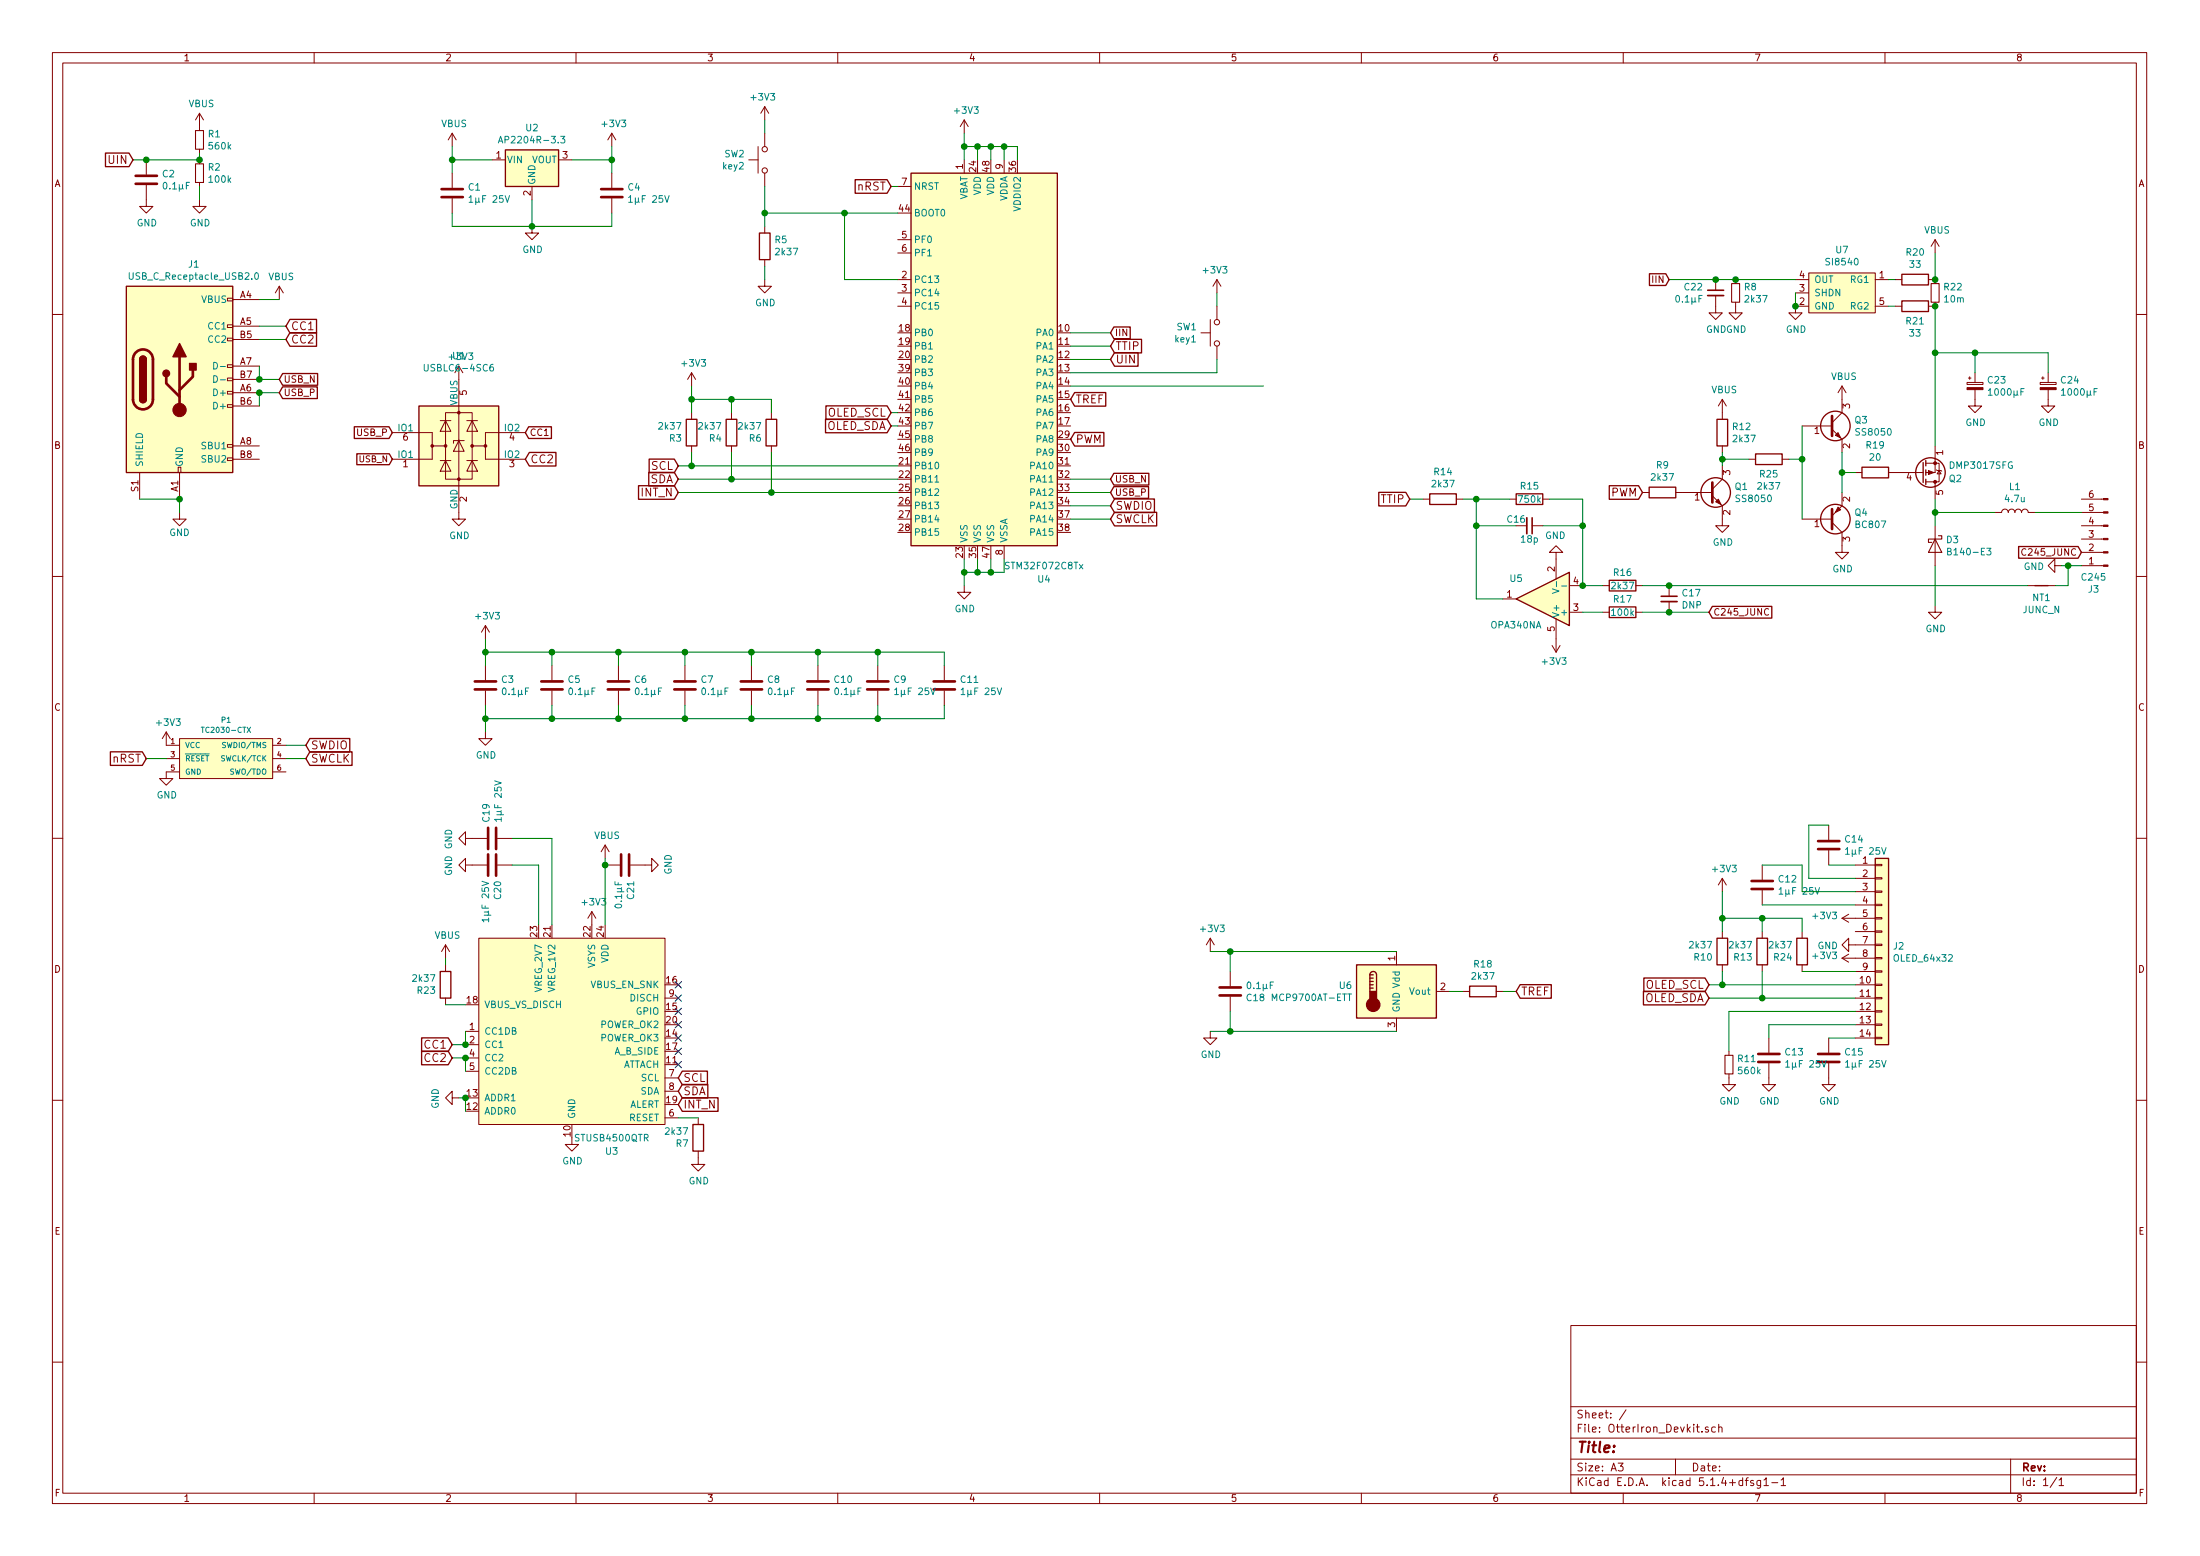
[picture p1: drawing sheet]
<svg xmlns="http://www.w3.org/2000/svg" width="420mm" height="297mm" viewBox="0 0 420 297" stroke-linecap="round" stroke-linejoin="round" font-family="sans-serif">
<g fill="none" stroke="#840000" stroke-width=".19">
<path d="M10 10h400v277h-400zM12 12h396v273.1h-396zM60 10v2M110 10v2M160 10v2M210 10v2M260 10v2M310 10v2M360 10v2M27.9 35.3v4.1h1.3l-1.3 1.3-1.2-1.3h1.2M27.9 30.5v2.8M38.1 38.1v1.3h1.3l-1.3 1.3-1.3-1.3h1.3"/>
<path d="M38.1 21.6v3.3M38.1 28.5v.7M38.1 30.5v.8M38.1 34.8v.8M38.1 21.6l-.8 1.3M38.1 21.6l.8 1.3M86.4 25.4v2.6M86.4 33.1v2.8M86.4 37.9v2.8M86.4 25.4l-.8 1.3M86.4 25.4l.7 1.3M94 30.5h2.5"/>
<path d="M101.6 35.6v2.5M106.7 30.5h2.5M116.8 25.4v2.6M116.8 33.1v2.8M116.8 37.9v2.8M116.8 25.4l-.7 1.3M116.8 25.4l.8 1.3M143 30.5h1.8M144.8 28v5.1M146 20.4v2.5M146 25.4v2.6M146 33.1v2.5"/>
<path d="M146 20.4l.8 1.2M146 20.4l-.7 1.2M171.4 35.6h2.6M184.1 22.9l-.7 1.3M184.1 22.9v2.5M184.1 30.5v2.6M184.1 22.9l.8 1.3M191.8 30.5v2.6M43.4 56.9h1v.5h-1zM44.4 57.2h5.1M53.3 54.6l-.7 1.3M53.3 54.6v2.6"/>
<path d="M53.3 54.6l.8 1.3M101.6 43.2v1.3h1.3l-1.3 1.3-1.3-1.3h1.3M146 53.4v1.2h1.3l-1.3 1.3-1.2-1.3h1.2M146 43.2v1.3M146 49.6v1.2M171.4 58.5h2.6M171.4 53.4h2.6M171.4 55.9h2.6M171.4 45.8h2.6M171.4 48.3h2.6M232.4 53.4l.8 1.2M232.4 53.4v2.5"/>
<path d="M232.4 58.5v2.5M232.4 53.4l-.8 1.2M327.7 56.4v3.3h1.2l-1.2 1.3-1.3-1.3h1.3M327.7 53.4v2M331.5 57.7v2h1.2l-1.2 1.3-1.3-1.3h1.3M331.5 53.4v.7M342.9 53.4h2.5M342.9 55.9h2.5M345.4 52.1h12.7v7.6h-12.7zM345.4 58.5h-2.5v1.2h1.3l-1.3 1.3-1.3-1.3h1.3M358.1 58.5h2.6M358.1 53.4h2.6"/>
<path d="M361.9 58.5h1.3M361.9 53.4h1.3M368.3 53.4h1.3v.7M369.6 45.8v2.5M369.6 57.7v.8h-1.3M369.6 45.8l-.8 1.2M369.6 45.8l.7 1.2M10 60h2M43.4 77.3h1v.5h-1zM43.4 74.7h1v.5h-1zM43.4 72.2h1v.5h-1zM43.4 69.6h1v.5h-1z"/>
<path d="M43.4 64.6h1v.5h-1zM43.4 62h1v.5h-1zM44.4 62.3h5.1M44.4 75h5.1M44.4 69.9h5.1M44.4 64.8h5.1M44.4 77.5h5.1M44.4 72.4h5.1M85.1 78.8h5.1v12.7h-5.1zM87.6 69.9v29.2h1.3l-1.3 1.3-1.2-1.3h1.2M132.1 71.2l-.8 1.2M132.1 71.2v2.5"/>
<path d="M132.1 78.8v1.2M132.1 71.2l.7 1.2M139.7 78.8v1.2M147.3 78.8v1.2M229.4 63.5h1.7M231.1 61v5.1M232.4 66.1v2.5M328.9 76.2l-.7 1.3M328.9 76.2v3.8M328.9 76.2l.8 1.3M351.8 73.7l-.8 1.3M351.8 73.7v5.1l-1.9 1.9"/>
<path d="M351.8 73.7l.8 1.3M375.7 73h3v.4h-3zM375.9 72.2h.5M376.2 71.9v.5M377.2 74.4v3.1h1.3l-1.3 1.3-1.3-1.3h1.3M377.2 71.2v1.8M389.6 73h3.1v.4h-3.1zM389.9 72.2h.5M390.1 71.9v.5M391.2 74.4v3.1h1.2l-1.2 1.3-1.3-1.3h1.3M391.2 71.2v1.8M408 60h2"/>
<path d="M26.7 90.2v5.1M34 89.2h.5v1h-.5zM34.3 97.8v1.3h1.3l-1.3 1.3-1.3-1.3h1.3M34.3 90.2v5.1M43.4 87.4h1v.5h-1zM43.4 84.9h1v.5h-1zM44.4 85.1h5.1M44.4 87.7h5.1M74.9 82.6h7.6v2.5h2.6M82.5 85.1v2.6h-7.6M84.1 87.9h2M84.1 80.3h2"/>
<path d="M85.1 87.9l1 2.1h-2zM85.1 80.3l1 2h-2zM87.6 84.1l1 2h-2zM88.6 84.1h-2v.5M89.2 87.9h2M89.2 80.3h2M90.2 87.9l1 2.1h-2zM90.2 80.3l1 2h-2zM92.7 85.1v2.6h7.6M100.3 82.6h-7.6v2.5h-2.5M132.1 85.1v1.3M139.7 85.1v1.3"/>
<path d="M147.3 85.1v1.3M271.8 95.3h1.2M278.1 95.3h1.3M288.3 95.3h1.3M294.6 95.3h1.3M313.7 94h1.3M320 94h7M327 94.7l1.9 1.9v3.8h1.3l-1.3 1.2-1.2-1.2h1.2M328.9 85.1v1.3M328.9 88.9v2.6l-1.9 1.9M334 87.7h1.3M340.4 87.7h1.2"/>
<path d="M344.2 99.1h5.7M344.2 81.3h5.7M349.9 99.7l1.9 1.9v3.8h1.3l-1.3 1.3-1.3-1.3h1.3M349.9 82l1.9 1.9v2.5M351.8 94v2.6l-1.9 1.9M354.3 90.2h1.3M360.7 90.2h6.6M367.8 88.4h2.5v3.6h-.7M367.8 92h1.8M369.6 85.1v5.1h-1.8M369.6 92v3.3M369.8 89.7l1 .3"/>
<path d="M370.3 89.8l.4 .7h-.7zM381 97.8h1.3a.63 .63 0 0 1 .6-.6 .63 .63 0 0 1 .6 .6 .63 .63 0 0 1 .7-.6 .63 .63 0 0 1 .6 .6 .63 .63 0 0 1 .6-.6 .63 .63 0 0 1 .7 .6 .63 .63 0 0 1 .6-.6 .63 .63 0 0 1 .6 .6h1.3M397.5 95.3h4.2M397.5 97.8h4.2M10 110h2M92.7 119.4v2.6M92.7 119.4l-.8 1.3M92.7 119.4l.8 1.3M184.1 111.8v1.3h1.3l-1.3 1.2-1.2-1.2h1.2M191.8 104.2v2.5M287 114.3h2.6M292.6 100.4h2"/>
<path d="M297.2 105.4h1.2l-1.2-1.2-1.3 1.2h1.3v5.1M297.2 118.1v6.4M299.7 116.9h2.6M299.7 111.8h2.6M306.1 116.9h1.2M306.1 111.8h1.2M312.4 116.9h1.3M312.4 111.8h1.3M318.8 111.8v2M318.8 114.8v2.1M337.8 116.3a.6 .6 0 0 0-.9 .4 .6 .6 0 0 0 .6 .7l.3-.1M369.6 115.6v1.3h1.2l-1.2 1.2-1.3-1.2h1.3"/>
<path d="M369.6 100.4v7.6M386.9 104.9a.6 .6 0 0 0-.8 .4 .6 .6 0 0 0 .6 .7l.2-.1M387.3 111.8h5.1M392.4 108v-1.3l-1.2 1.3 1.2 1.3v-1.3h1.3M397.5 100.4h4.2M397.5 102.9h4.2M397.5 105.4h4.2M397.5 108h4.2M408 110h2M31.7 139.7v2.6h2.6M31.7 139.7l-.7 1.3M31.7 139.7l.8 1.3"/>
<path d="M92.7 139.7v1.3h1.3l-1.3 1.3-1.3-1.3h1.3M92.7 127v2.8M92.7 131.9v2.8M105.4 127v2.8M105.4 131.9v2.8M118.1 127v2.8M118.1 131.9v2.8M130.8 127v2.8M130.8 131.9v2.8M143.5 127v2.8M143.5 131.9v2.8M156.2 127v2.8"/>
<path d="M156.2 131.9v2.8M167.6 127v2.8M167.6 131.9v2.8M180.3 127v2.8M180.3 131.9v2.8M296.4 123.2l.8 1.3M297.9 123.2l-.7 1.3M31.7 144.8h2.6M34.3 141h17.8v7.6h-17.8zM34.3 147.4h-2.6v1.2h1.3l-1.3 1.3-1.2-1.3h1.2M52.1 142.3h2.5M52.1 144.8h2.5"/>
<path d="M52.1 147.4h2.5M349.2 157.5v2.8M10 160h2M88.9 160.1v-1.3l-1.3 1.3 1.3 1.2v-1.2h4.1M88.9 165.1v-1.2l-1.3 1.2 1.3 1.3v-1.3h4.1M91.4 179.1h35.6v35.6h-35.6zM95 160.1h2.8M95 165.1h2.8M113 174l-.7 1.3M113 174v2.6M113 174l.8 1.3M115.6 161.3l-.8 1.3"/>
<path d="M115.6 161.3v2.6M115.6 161.3l.7 1.3M115.6 165.1h2.8M120.4 165.1h4.1v-1.2l1.2 1.2-1.2 1.3v-1.3M231.1 179.1v2.5M231.1 179.1l-.7 1.3M231.1 179.1l.8 1.3M328.9 167.7v2.5M328.9 177.8v1.3M328.9 167.7l-.7 1.2M328.9 167.7l.8 1.2M336.5 165.1v2.8"/>
<path d="M336.5 170v2.8M336.5 177.8v1.3M344.2 177.8v1.3M349.2 162.3v2.8M351.8 175.3h6.3M351.8 175.3l1.3 .8M353.1 174.5l-1.3 .8M354.3 165.1h3.8M354.3 167.7h3.8M354.3 170.2h3.8M354.3 172.8h3.8M354.3 177.8h3.8"/>
<path d="M358.1 177.7h1.3v.3h-1.3zM358.1 175.2h1.3v.2h-1.3zM358.1 172.6h1.3v.3h-1.3zM358.1 170.1h1.3v.2h-1.3zM358.1 167.5h1.3v.3h-1.3zM358.1 165h1.3v.3h-1.3zM408 160h2M85.1 180.4v2.5M85.1 184.2v1.3M85.1 190.5v1.3M85.1 180.4l-.8 1.2M85.1 180.4l.8 1.2"/>
<path d="M88.9 196.9h2.5M88.9 199.4h2.5M127 190.5h2.5M231.1 196.9v1.3h1.3l-1.3 1.2-1.2-1.2h1.2M234.9 185.5v2.8M234.9 190.3v2.8M266.7 181.6v2.6M266.7 194.3v2.6M274.3 189.3h2.6M279.4 189.3h1.3M285.7 189.3h1.3M328.9 184.2v1.3"/>
<path d="M336.5 184.2v1.3M337.8 198.2v2.8M344.2 184.2v1.3M349.2 198.2v2.8M351.8 182.9h6.3M351.8 182.9l1.3 .8M353.1 180.4v-1.3l-1.3 1.3 1.3 1.2v-1.2h5M353.1 182.2l-1.3 .7M354.3 190.5h3.8M354.3 188h3.8M354.3 193.1h3.8M354.3 195.6h3.8"/>
<path d="M354.3 198.2h3.8M354.3 185.5h3.8M358.1 185.3h1.3v.3h-1.3zM358.1 187.9h1.3v.2h-1.3zM358.1 190.4h1.3v.3h-1.3zM358.1 192.9h1.3v.3h-1.3zM358.1 195.5h1.3v.2h-1.3zM358.1 198h1.3v.3h-1.3zM358.1 182.8h1.3v.2h-1.3zM358.1 180.2h1.3v.3h-1.3zM10 210h2M86.4 209.6v-1.3l-1.3 1.3 1.3 1.3v-1.3h1.2"/>
<path d="M88.9 202h2.5M88.9 204.5h2.5M109.2 217.2v1.3h1.3l-1.3 1.2-1.3-1.2h1.3M127 213.4h2.5M127 205.8h2.5M127 208.3h2.5M133.3 219.7v2.6h1.3l-1.3 1.3-1.2-1.3h1.2M133.3 213.4v1.3M330.2 205v2h1.3l-1.3 1.3-1.3-1.3h1.3M330.2 200.7v.8M337.8 203v4h1.3l-1.3 1.3-1.3-1.3h1.3M349.2 203v4h1.3l-1.3 1.3-1.2-1.3h1.2"/>
<path d="M408 210h2M300 253h108v32.1h-108zM10 260h2M300 278.5h108M300 274.5h108M300 268.5h108M309 279.3h1l-.5 .6 .4 .1v.7l-.2 .1-.7-.1M310.5 269.1l-1.2 2M320 278.5v3M326.2 272.5l-.3-.1-.2 .2 .1 .2 .4 .2v.3h-.5M327.6 272.5l-.4-.1-.3 .3v.6l.3 .1 .4-.1M328.2 272.5l.2-.1 .4 .1 .1 .9"/>
<path d="M328.2 271.9v1.5M384 278.5v6.6M408 260h2M60 285.1v1.9M110 285.1v1.9M160 285.1v1.9M210 285.1v1.9M260 285.1v1.9M300 281.5h108M310 285.1v1.9M333.3 282.6h.6M333.9 282.1l-.4 .2v1.3"/>
<path d="M334.9 282.7l-.4-.1-.2 .2 .1 .2 .5 .2v.3h-.6M336.2 282.6v1.2l-.3 .3-.3-.1M336.2 282.7l-.4-.1-.3 .3 .1 .6 .2 .1 .4-.1M336.9 282.5l.4-.4v1.5M336.9 283.6h.8M338.4 283h1.1M340.2 282.5l.4-.4v1.5M340.2 283.6h.8M360 285.1v1.9M392.8 282l-1.3 2M393.2 282.5l.5-.4v1.5M393.2 283.6h.9"/>
<circle cx="146" cy="32.5" r=".51"/>
<circle cx="146" cy="28.5" r=".51"/>
<circle cx="232.4" cy="65.6" r=".51"/>
<circle cx="232.4" cy="61.5" r=".51"/>
</g>
<g fill="#ffffc2" stroke="#ffffc2" stroke-width=".19">
<path d="M91.4 179.1h35.6v35.6h-35.6z"/>
<path d="M24.1 54.6h20.3v35.6h-20.3z"/>
<path d="M96.5 28.6h10.2v7h-10.2z"/>
<path d="M345.4 52.1h12.7v7.6h-12.7z"/>
<path d="M34.3 141h17.8v7.6h-17.8z"/>
<path d="M358.1 163.9h2.6v35.5h-2.6z"/>
<path d="M174 33.1h27.9v71.1h-27.9z"/>
<path d="M80 77.5h15.2v15.2h-15.2z"/>
<path d="M289.6 114.3l10.1-5v10.1z"/>
<path d="M259.1 184.2h15.2v10.1h-15.2z"/>
</g>
<g fill="none" stroke="#840000" stroke-width=".25">
<path d="M20.1 29.2h4.5l.8 1.3-.8 1.3h-4.5zM96.5 28.6h10.2v7h-10.2zM163.3 34.3h6.1l.8 1.3-.8 1.3h-6.1zM174 33.1h27.9v71.1h-27.9zM24.1 54.6h20.3v35.6h-20.3zM145 44.5h2.1v5.1h-2.1zM315 52.3h3.1l.7 1.1-.7 1.1h-3.1zM363.2 57.4h5.1v2.1h-5.1zM363.2 52.4h5.1v2h-5.1zM26.7 76.2a.63 .63 0 0 0 .6 .7 .63 .63 0 0 0 .6-.7M26.7 68.6a.63 .63 0 0 1 .6-.6 .63 .63 0 0 1 .6 .6M54 73.8h6.6v2.3h-6.6l-.7-1.1z"/>
<path d="M54 71.3h6.7v2.2h-6.7l-.7-1.1zM55.4 63.5h5.1v2.6h-5.1l-.8-1.3zM55.4 61h5.1v2.6h-5.1l-.8-1.3zM80 77.5h15.2v15.2h-15.2zM157.7 77.5h11.7l.8 1.3-.8 1.3h-11.7zM205.2 74.9h6v2.6h-6l-.7-1.3zM212.7 62.4h3.1v2.3h-3.1l-.6-1.2zM212.9 64.8h5.1v2.6h-5.1l-.8-1.3zM212.9 67.3h4.4v2.6h-4.4l-.8-1.3zM67.7 81.5h6.6l.6 1.1-.6 1.1h-6.6zM68.1 86.6h6.2l.6 1.1-.6 1h-6.2zM101 81.5h4.3v2.2h-4.3l-.7-1.1z"/>
<path d="M101.1 86.4h5.1v2.6h-5.1l-.8-1.3zM121.9 92.7h6.9l.7 1.3-.7 1.3h-6.9zM123.9 90.2h4.9l.7 1.3-.7 1.3h-4.9zM124 87.6h4.8l.7 1.3-.7 1.3h-4.8zM131.1 80h2v5.1h-2zM138.7 80h2v5.1h-2zM146.3 80h2v5.1h-2zM157.7 80h11.7l.8 1.3-.8 1.3h-11.7zM205.2 82.6h5.6v2.6h-5.6l-.7-1.3zM212.7 90.4h6.7v2.2h-6.7l-.6-1.1zM212.7 92.9h6.7v2.2h-6.7l-.6-1.1zM212.9 95.3h7.6v2.6h-7.6l-.8-1.3z"/>
<path d="M212.9 97.8h8v2.6h-8l-.8-1.3zM263.3 94h5.2l.7 1.3-.7 1.3h-5.2zM273 94.3h5.1v2h-5.1zM289.6 94.3h5v2h-5zM307.3 92.7h5.6l.8 1.3-.8 1.3h-5.6zM315 93h5v2h-5zM327.9 80h2v5.1h-2zM335.3 86.7h5.1v2h-5.1zM355.6 89.2h5.1v2h-5.1zM367.3 88.3v3.8M367.8 87.9v1M367.8 89.7v1"/>
<path d="M367.8 91.5v1M289.6 114.3l10.1-5v10.1zM307.3 110.8h5.1v2h-5.1zM307.3 115.9h5.1v2h-5.1zM327 115.8h11.4v2.2h-11.4l-.6-1.1zM385.5 104.3h11.4l.6 1.1-.6 1.2h-11.4zM388.6 111.8h2.6M21.1 143.5h6.1l.7 1.3-.7 1.3h-6.1zM59.2 143.5h8v2.6h-8l-.8-1.3zM59.2 141h7.6v2.6h-7.6l-.8-1.3zM327.9 179.1h2v5.1h-2zM335.5 179.1h2.1v5.1h-2.1z"/>
<path d="M343.2 179.1h2v5.1h-2zM358.1 163.9h2.6v35.5h-2.6zM80.5 198.1h5.1l.8 1.3-.8 1.3h-5.1zM84.1 185.5h2v5h-2zM259.1 184.2h15.2v10.1h-15.2zM261.6 186.1a.63 .63 0 0 1 .7-.6 .63 .63 0 0 1 .6 .6v3.2M261.6 188.6h.7M261.6 188h.7M261.6 187.4h.7M261.6 186.7h.7M261.6 186.1v3.2M261.6 186.1h.7"/>
<path d="M280.7 188.3h5v2h-5zM290.3 188h6v2.6h-6l-.7-1.3zM313.9 189.2h11.7l.8 1.3-.8 1.3h-11.7zM313.9 186.7h11.7l.8 1.3-.8 1.3h-11.7zM80.5 200.7h5.1l.8 1.3-.8 1.3h-5.1zM130.3 209.6h6.8v2.6h-6.8l-.8-1.3zM130.3 207h4.9v2.6h-4.9l-.8-1.3zM130.3 204.5h4.8v2.6h-4.8l-.8-1.3zM132.3 214.7h2.1v5h-2.1z"/>
<circle cx="327.7" cy="94" r="2.82"/>
<circle cx="350.5" cy="99.1" r="2.82"/>
<circle cx="350.5" cy="81.3" r="2.82"/>
<circle cx="368.7" cy="90.2" r="2.82"/>
</g>
<g fill="none" stroke="#840000" stroke-width=".51">
<path d="M25.9 35.1h4.1M25.9 33.6h4.1M84.3 37.6h4.1M84.3 36.1h4.1M114.8 37.6h4.1M114.8 36.1h4.1M26 67.3a1.89 1.89 0 0 1 2-.5 1.89 1.89 0 0 1 1.2 1.8v7.6a1.9 1.9 0 0 1-1.9 1.9 1.9 1.9 0 0 1-1.9-1.9v-7.7l.1-.5zM31.7 71.9v1.3l2.6 2.5M34.3 68.1v10.2M36.8 70.6v1.3l-2.5 2.6M349.9 79.4v3.8M327 92.1v3.8"/>
<path d="M349.9 97.2v3.8M90.7 131.6h4M90.7 130.1h4M103.4 131.6h4M103.4 130.1h4M116.1 131.6h4M116.1 130.1h4M128.8 131.6h4M128.8 130.1h4M141.5 131.6h4M141.5 130.1h4M154.2 131.6h4"/>
<path d="M154.2 130.1h4M165.6 131.6h4.1M165.6 130.1h4.1M178.3 131.6h4.1M178.3 130.1h4.1M93.2 158v4.1M94.7 158v4.1M93.2 163.1v4.1M94.7 163.1v4.1M118.6 163.1v4.1M120.1 163.1v4.1M334.5 169.7h4.1"/>
<path d="M334.5 168.2h4.1M347.2 162.1h4.1M347.2 160.6h4.1M232.9 190h4.1M232.9 188.5h4.1M335.8 202.7h4.1M335.8 201.2h4.1M347.2 202.7h4.1M347.2 201.2h4.1"/>
</g>
<g fill="#840000" stroke="#840000" stroke-width=".25">
<path d="M26.7 76.2h1.2a.63 .63 0 0 1-.6 .7 .63 .63 0 0 1-.6-.7z"/>
<path d="M26.8 68.2l.1-.1a.62 .62 0 0 1 .7-.1 .62 .62 0 0 1 .3 .6h-1.2z"/>
<path d="M26.7 68.6h1.2v7.6h-1.2z"/>
<path d="M36.2 69.4h1.3v1.2h-1.3z"/>
<path d="M34.3 65.6l1.3 2.5h-2.6z"/>
<path d="M261.6 189.3h1.3v1.9h-1.3z"/>
<circle cx="31.7" cy="71.3" r=".63"/>
<circle cx="262.3" cy="191.8" r="1.27"/>
</g>
<g fill="#840000" stroke="#840000" stroke-width=".19">
<path d="M368.3 89.8l1 .4-1 .4z"/>
<path d="M328.2 95.3l.5 1-1-.5z"/>
<path d="M389.6 74h3.1v.4h-3.1z"/>
<path d="M375.7 74h3v.4h-3z"/>
<path d="M401.7 95.2h.9v.2h-.9z"/>
<path d="M401.7 97.7h.9v.3h-.9z"/>
<path d="M401.7 100.2h.9v.3h-.9z"/>
<path d="M401.7 102.8h.9v.2h-.9z"/>
<path d="M401.7 105.3h.9v.3h-.9z"/>
<path d="M401.7 107.9h.9v.2h-.9z"/>
<path d="M351 96.8l.5 .5-1 .5z"/>
<path d="M350.5 83.1l.5-.5 .5 1z"/>
<circle cx="34.3" cy="78.3" r="1.27"/>
<circle cx="369.6" cy="88.4" r=".28"/>
<circle cx="369.6" cy="92" r=".28"/>
<circle cx="82.5" cy="85.1" r=".25"/>
<circle cx="85.1" cy="85.1" r=".25"/>
<circle cx="87.6" cy="91.5" r=".25"/>
<circle cx="87.6" cy="78.8" r=".25"/>
<circle cx="90.2" cy="85.1" r=".25"/>
<circle cx="92.7" cy="85.1" r=".25"/>
</g>
<g fill="none" stroke="#008484" stroke-width=".19">
<path d="M31.3 34.9l.2-.1a.69 .69 0 0 1 .4 .6 .69 .69 0 0 1-.4 .7l-.3-.5zM36.2 34.8h-.6v1.3M89.6 37.7l.3-.4v1.3M89.6 38.6h.7M95.2 27.3l.4-1.3 .4 1.3M95.3 26.9h.6M96.5 37.3l.4 1.3 .4-1.3M107.1 26h.8l-.5 .5 .4 .1v.6l-.2 .1-.5-.1M120.1 37.7l.3-.4v1.3M120.1 38.6h.7M126.9 37.3l.5 1.3 .4-1.3M24.7 52.1v1l.2 .2h.4l.1-.2v-1"/>
<path d="M48.8 52.2l.1-.1a.69 .69 0 0 1 .5 .6 .69 .69 0 0 1-.5 .6l-.3-.5zM320.2 56.5l.1-.1a.69 .69 0 0 1 .5 .6 .69 .69 0 0 1-.5 .7l-.3-.5zM325.1 56.4h-.6v1.3M40.8 69.2a.64 .64 0 0 1 .7 .6 .64 .64 0 0 1-.7 .6zM40.8 71.7a.64 .64 0 0 1 .7 .7 .64 .64 0 0 1-.7 .6zM42.1 70h1M42.1 72.5h1M81 69.6v1l.3 .2h.3l.2-.2v-1M94.2 69.6h-.4a.87 .87 0 0 0 0 1.2l.4-.1v-.5l-.4-.2-.3 .3M178.6 92h.7M296.5 112.4l1.2 .4-1.2 .5M297.3 111v1"/>
<path d="M298.2 111.9h1M372 105.3l.5-.1 .1-.2-.1-.2-.5-.1v1.2h.4l.2-.1 .1-.3-.3-.2M379.5 104.7h.7l-.4 .4 .4 .2v.4l-.2 .2-.5-.1M38.4 138.8h.6M47.2 138.8l.7 1M47.9 138.8l-.7 1M96.1 131.4l.1-.1a.69 .69 0 0 1 .5 .7 .69 .69 0 0 1-.5 .6 .83 .83 0 0 1-.1-1.2zM101 131.3h-.6v1.3M108.8 131.5l.1-.2a.69 .69 0 0 1 .5 .7 .69 .69 0 0 1-.5 .6l-.3-.5zM113.7 131.3h-.6v1.3M121.5 131.5l.1-.2a.69 .69 0 0 1 .5 .7 .69 .69 0 0 1-.5 .6l-.3-.5zM126.4 131.3h-.6v1.3"/>
<path d="M134.2 131.5l.1-.2a.69 .69 0 0 1 .5 .7 .69 .69 0 0 1-.5 .6l-.3-.5zM139.1 131.3h-.6v1.3M146.9 131.5l.1-.2a.69 .69 0 0 1 .5 .7 .69 .69 0 0 1-.5 .6l-.3-.5zM151.8 131.3h-.6v1.3M159.6 131.5l.1-.2a.69 .69 0 0 1 .5 .7 .69 .69 0 0 1-.5 .6l-.3-.5zM164.5 131.3h-.6v1.3M170.9 131.7l.3-.4v1.3M170.9 132.6h.7M177.7 131.3l.5 1.3 .4-1.3M183.6 131.7l.3-.4v1.3M183.6 132.6h.7M190.4 131.3l.5 1.3 .4-1.3"/>
<path d="M94.5 149.1l1.2 .4-1.2 .4M95.7 156.4h-1.2l.3 .4M95.7 156.1v.7M92 168.2l1.3 .4-1.3 .5M93.3 175.6h-1.3l.4 .4M93.3 175.2v.8M117.4 168.3v.6h1.3M117.6 172.7a.68 .68 0 0 1 1.1 .3 .72 .72 0 0 1-1.3-.1zM118.1 168.5v.4M339.8 169.8l.3-.4v1.3M339.8 170.7h.7M346.7 169.4l.4 1.3 .4-1.3"/>
<path d="M352.5 162.2l.3-.4v1.3M352.5 163.1h.7M359.4 161.8l.4 1.3 .4-1.3M238.3 187.6l.2-.1a.69 .69 0 0 1 .4 .6 .69 .69 0 0 1-.4 .6l-.3-.4zM243.2 187.5h-.6v1.2M257.4 189.7h.7M341 202.8l.4-.4v1.3M341 203.7h.8M347.9 202.4l.5 1.3 .4-1.3M352.5 202.8l.3-.4v1.3M352.5 203.7h.7M359.4 202.4l.4 1.3 .4-1.3"/>
</g>
<path d="M37.3 31.3h1.6v3.5h-1.6zM37.3 24.9h1.6v3.6h-1.6zM330.7 54.1h1.5v3.6h-1.5zM368.8 54.1h1.5v3.6h-1.5zM369.6 102.9l1.2 2.5h-2.5zM370.2 102.3h.6v.6h-2.5v.6h.6M329.4 201.5h1.6v3.5h-1.6z" fill="none" stroke="#840000" stroke-width=".2"/>
<path d="M326.1 56.4h3.1M291.6 98.8v3.1M317.2 114.8h3.1" fill="none" stroke="#840000" stroke-width=".33"/>
<path d="M326.1 55.4h3.1M292.6 98.8v3.1M317.2 113.8h3.1" fill="none" stroke="#840000" stroke-width=".3"/>
<g fill="none" stroke="#008400" stroke-width=".19">
<path d="M38.1 29.2v1.3h-12.7M38.1 35.6v2.5M86.4 30.5h7.6M86.4 28v5.1M101.6 38.1v5.1M109.2 30.5h7.6M116.8 28v5.1M146 22.9v2.5M146 35.6v7.6M170.2 35.6h1.2M184.1 28h10.2v2.5M184.1 25.4v5.1"/>
<path d="M186.7 28v2.5M189.2 28v2.5M191.8 28v2.5M49.5 57.2h3.8M86.4 40.7v2.5h30.4v-2.5M146 50.8v2.6M146 40.7h25.4M161.3 40.7v12.7h10.1M232.4 55.9v2.6M318.8 53.4h24.1M342.9 55.9v2.6M360.7 53.4h1.2"/>
<path d="M360.7 58.5h1.2M369.6 48.3v5.1M369.6 58.5v26.6M49.5 69.9v2.5h3.8M49.5 64.8h5.1M49.5 62.3h5.1M53.3 75h-3.8v2.5M132.1 73.7v5.1M132.1 76.2h15.2v2.6M139.7 76.2v2.6M170.2 78.8h1.2M204.5 73.7h36.8"/>
<path d="M204.5 63.5h7.6M204.5 68.6h7.6M204.5 66.1h7.6M232.4 68.6v2.6h-27.9M369.6 67.3h21.6v3.9M377.2 67.3v3.9M26.7 95.3h7.6v2.5M129.5 91.5h41.9M129.5 94h41.9M129.5 88.9h41.9M132.1 86.4v2.5M139.7 86.4v5.1"/>
<path d="M147.3 86.4v7.6M170.2 81.3h1.2M204.5 91.5h7.6M204.5 94h7.6M204.5 99.1h7.6M204.5 96.6h7.6M269.2 95.3h2.6M279.4 95.3h8.9M281.9 95.3v19h5.1M295.9 95.3h6.4v16.5h3.8M328.9 87.7h5.1M328.9 86.4v2.5"/>
<path d="M341.6 87.7h2.6M344.2 81.3v17.8M351.8 86.4v7.6M351.8 90.2h2.5M369.6 95.3v5.1M369.6 97.8h11.4M388.6 97.8h8.9M184.1 106.7v5.1M186.7 106.7v2.6M189.2 106.7v2.6M191.8 106.7v2.6h-7.7M281.9 100.4h7.7"/>
<path d="M294.6 100.4h7.7M302.3 116.9h3.8M313.7 111.8h73.6M313.7 116.9h12.7M369.6 108v7.6M393.7 108h3.8M395 108v3.8h-2.6M92.7 124.5h87.6v2.5M92.7 122v5M92.7 134.7v5M105.4 124.5v2.5M105.4 134.7v2.5"/>
<path d="M118.1 124.5v2.5M118.1 134.7v2.5M130.8 124.5v2.5M130.8 134.7v2.5M143.5 124.5v2.5M143.5 134.7v2.5M156.2 124.5v2.5M156.2 134.7v2.5M167.6 124.5v2.5M167.6 134.7v2.5M180.3 134.7v2.5h-87.6M27.9 144.8h3.8"/>
<path d="M54.6 144.8h3.8M54.6 142.3h3.8M349.2 157.5h-3.8v10.2h8.9M97.8 160.1h7.6v16.5M97.8 165.1h5.1v11.5M115.6 163.9v12.7M328.9 175.3h15.3v2.5M328.9 170.2v7.6M336.5 165.1h7.7v5.1h10.1M336.5 172.8h17.8M336.5 175.3v2.5M349.2 165.1h5.1"/>
<path d="M85.1 182.9v1.3M85.1 191.8h3.8M88.9 196.9v2.5h-2.5M231.1 181.6h35.6M231.1 196.9h35.6M234.9 181.6v3.9M234.9 193.1v3.8M276.9 189.3h2.5M287 189.3h2.6M326.4 188h27.9M326.4 190.5h27.9M328.9 185.5v2.5"/>
<path d="M336.5 185.5v5M344.2 185.5h10.1M349.2 198.2h5.1M354.3 193.1h-24.1v7.6M354.3 195.6h-16.5v2.6M86.4 202h2.5v2.5M87.6 209.6h1.3v2.5M129.5 213.4h3.8"/>
</g>
<g fill="#008400" stroke="#008400" stroke-width=".25">
<circle cx="92.7" cy="137.2" r=".51"/>
<circle cx="189.2" cy="28" r=".51"/>
<circle cx="328.9" cy="87.7" r=".51"/>
<circle cx="235" cy="181.6" r=".51"/>
<circle cx="331.5" cy="53.4" r=".51"/>
<circle cx="281.9" cy="100.4" r=".51"/>
<circle cx="369.6" cy="67.3" r=".51"/>
<circle cx="369.6" cy="53.4" r=".51"/>
<circle cx="377.2" cy="67.3" r=".51"/>
<circle cx="167.6" cy="137.2" r=".51"/>
<circle cx="302.3" cy="100.4" r=".51"/>
<circle cx="105.4" cy="137.2" r=".51"/>
<circle cx="34.3" cy="95.3" r=".51"/>
<circle cx="302.3" cy="111.8" r=".51"/>
<circle cx="92.7" cy="124.5" r=".51"/>
<circle cx="49.5" cy="72.4" r=".51"/>
<circle cx="105.4" cy="124.5" r=".51"/>
<circle cx="49.5" cy="75" r=".51"/>
<circle cx="189.2" cy="109.3" r=".51"/>
<circle cx="328.9" cy="175.3" r=".51"/>
<circle cx="369.6" cy="97.8" r=".51"/>
<circle cx="156.2" cy="124.5" r=".51"/>
<circle cx="369.6" cy="58.5" r=".51"/>
<circle cx="184.2" cy="109.3" r=".51"/>
<circle cx="167.6" cy="124.5" r=".51"/>
<circle cx="186.7" cy="109.3" r=".51"/>
<circle cx="328.9" cy="188" r=".51"/>
<circle cx="161.3" cy="40.7" r=".51"/>
<circle cx="344.2" cy="87.7" r=".51"/>
<circle cx="235" cy="196.9" r=".51"/>
<circle cx="327.7" cy="53.4" r=".51"/>
<circle cx="351.8" cy="90.2" r=".51"/>
<circle cx="156.2" cy="137.2" r=".51"/>
<circle cx="184.1" cy="28" r=".51"/>
<circle cx="336.5" cy="190.5" r=".51"/>
<circle cx="186.7" cy="28" r=".51"/>
<circle cx="116.8" cy="30.5" r=".51"/>
<circle cx="132.1" cy="76.2" r=".51"/>
<circle cx="139.7" cy="76.2" r=".51"/>
<circle cx="88.9" cy="209.6" r=".51"/>
<circle cx="191.8" cy="28" r=".51"/>
<circle cx="38.1" cy="30.5" r=".51"/>
<circle cx="88.9" cy="199.4" r=".51"/>
<circle cx="88.9" cy="202" r=".51"/>
<circle cx="336.5" cy="175.3" r=".51"/>
<circle cx="281.9" cy="95.3" r=".51"/>
<circle cx="86.4" cy="30.5" r=".51"/>
<circle cx="101.6" cy="43.2" r=".51"/>
<circle cx="132.1" cy="88.9" r=".51"/>
<circle cx="318.8" cy="116.9" r=".51"/>
<circle cx="118.1" cy="124.5" r=".51"/>
<circle cx="118.1" cy="137.2" r=".51"/>
<circle cx="27.9" cy="30.5" r=".51"/>
<circle cx="146" cy="40.7" r=".51"/>
<circle cx="143.5" cy="124.5" r=".51"/>
<circle cx="147.3" cy="94" r=".51"/>
<circle cx="130.8" cy="124.5" r=".51"/>
<circle cx="318.8" cy="111.8" r=".51"/>
<circle cx="342.9" cy="58.5" r=".51"/>
<circle cx="395" cy="108" r=".51"/>
<circle cx="130.8" cy="137.2" r=".51"/>
<circle cx="139.7" cy="91.5" r=".51"/>
<circle cx="143.5" cy="137.2" r=".51"/>
<circle cx="115.6" cy="165.1" r=".51"/>
</g>
<g fill="none" stroke="#000084" stroke-width=".19">
<path d="M128.9 187.4l1.2 1.2M128.9 189.9l1.2 1.2M128.9 192.5l1.2 1.2M128.9 195l1.2 1.2M128.9 197.5l1.2 1.3M130.1 187.4l-1.2 1.2M130.1 189.9l-1.2 1.2M130.1 192.5l-1.2 1.2M130.1 195l-1.2 1.2M130.1 197.5l-1.2 1.3M128.9 200.1l1.2 1.2M128.9 202.6l1.2 1.2"/>
<path d="M130.1 200.1l-1.2 1.2M130.1 202.6l-1.2 1.2"/>
</g>
<text font-size="2.8" fill="#840000" x="301" y="277.3">Title:</text>
<g font-size="2.1" fill="#840000">
<text x="20.8" y="31.3">UIN</text>
<text x="163.7" y="36.4">nRST</text>
<text x="55.5" y="65.6">CC2</text>
<text x="55.5" y="63">CC1</text>
<text x="213" y="66.8">TTIP</text>
<text x="213" y="69.4">UIN</text>
<text x="205.4" y="77">TREF</text>
<text x="157.7" y="82.1">OLED_SDA</text>
<text x="157.9" y="79.5">OLED_SCL</text>
<text x="101.2" y="88.4">CC2</text>
<text x="124.4" y="89.7">SCL</text>
<text x="205.4" y="84.6">PWM</text>
<text x="122.5" y="94.8">INT_N</text>
<text x="124.2" y="92.2">SDA</text>
<text x="307.6" y="94.8">PWM</text>
<text x="213" y="97.3">SWDIO</text>
<text x="213" y="99.9">SWCLK</text>
<text x="263.7" y="96">TTIP</text>
<text x="59.3" y="143">SWDIO</text>
<text x="21.5" y="145.6">nRST</text>
<text x="59.3" y="145.6">SWCLK</text>
<text x="290.5" y="190">TREF</text>
<text x="313.9" y="191.3">OLED_SDA</text>
<text x="314.1" y="188.8">OLED_SCL</text>
<text x="81.2" y="202.7">CC2</text>
<text x="81.2" y="200.2">CC1</text>
<text x="130.5" y="209.1">SDA</text>
<text x="130.5" y="206.5">SCL</text>
<text x="130.5" y="211.6">INT_N</text>
<text x="301" y="273.5">File: OtterIron_Devkit.sch</text>
<text x="301" y="270.8">Sheet: /</text>
<text x="301" y="280.9">Size: A3</text>
<text x="323" y="280.9">Date:</text>
<text x="386" y="280.9">Rev:</text>
<text x="301" y="283.7">KiCad E.D.A. kicad 5.1.4+dfsg1-1</text>
<text x="386" y="283.7">Id: 1/1</text>
</g>
<g font-size="1.8" fill="#840000">
<text x="35" y="11.7">1</text>
<text x="85" y="11.7">2</text>
<text x="135" y="11.7">3</text>
<text x="185" y="11.7">4</text>
<text x="235" y="11.7">5</text>
<text x="285" y="11.7">6</text>
<text x="335" y="11.7">7</text>
<text x="385" y="11.7">8</text>
<text x="10.4" y="35.7">A</text>
<text x="94.8" y="30.3">1</text>
<text x="107.5" y="30.3">3</text>
<text x="172.2" y="35.3">7</text>
<text x="183.9" y="32.3" transform="rotate(-90 183.9 32.3)">1</text>
<text x="186.4" y="32.8" transform="rotate(-90 186.4 32.8)">24</text>
<text x="189" y="32.8" transform="rotate(-90 189 32.8)">48</text>
<text x="191.5" y="32.3" transform="rotate(-90 191.5 32.3)">9</text>
<text x="194.1" y="32.8" transform="rotate(-90 194.1 32.8)">36</text>
<text x="408.4" y="35.7">A</text>
<text x="101.3" y="37.3" transform="rotate(-90 101.3 37.3)">2</text>
<text x="171.8" y="40.4">44</text>
<text x="172.2" y="45.5">5</text>
<text x="172.2" y="53.1">2</text>
<text x="172.2" y="48">6</text>
<text x="343.7" y="53.1">4</text>
<text x="358.9" y="53.1">1</text>
<text x="45.9" y="56.9">A4</text>
<text x="172.2" y="55.7">3</text>
<text x="172.2" y="58.2">4</text>
<text x="315.7" y="54">IIN</text>
<text x="343.7" y="58.2">2</text>
<text x="343.7" y="55.7">3</text>
<text x="358.9" y="58.2">5</text>
<text x="45.9" y="62">A5</text>
<text x="45.9" y="64.6">B5</text>
<text x="171.8" y="63.3">18</text>
<text x="171.8" y="65.8">19</text>
<text x="202.2" y="63.3">10</text>
<text x="202.2" y="65.8">11</text>
<text x="212.9" y="64.2">IIN</text>
<text x="45.9" y="69.6">A7</text>
<text x="171.8" y="68.4">20</text>
<text x="171.8" y="70.9">39</text>
<text x="202.2" y="68.4">12</text>
<text x="202.2" y="70.9">13</text>
<text x="45.9" y="74.7">A6</text>
<text x="45.9" y="77.3">B6</text>
<text x="45.9" y="72.2">B7</text>
<text x="54.1" y="75.6">USB_P</text>
<text x="54.1" y="73.1">USB_N</text>
<text x="89.2" y="75.4" transform="rotate(-90 89.2 75.4)">5</text>
<text x="171.8" y="73.4">40</text>
<text x="171.8" y="76">41</text>
<text x="202.2" y="73.4">14</text>
<text x="202.2" y="76">15</text>
<text x="353.3" y="78" transform="rotate(-90 353.3 78)">3</text>
<text x="68.2" y="83.2">USB_P</text>
<text x="101.1" y="83.2">CC1</text>
<text x="171.8" y="78.5">42</text>
<text x="171.8" y="81.1">43</text>
<text x="171.8" y="83.6">45</text>
<text x="202.2" y="78.5">16</text>
<text x="202.2" y="81.1">17</text>
<text x="202.2" y="83.6">29</text>
<text x="346.5" y="82.8">1</text>
<text x="10.4" y="85.7">B</text>
<text x="45.9" y="84.9">A8</text>
<text x="45.9" y="87.4">B8</text>
<text x="77" y="89.2">1</text>
<text x="77" y="84.1">6</text>
<text x="97.3" y="89.2">3</text>
<text x="97.3" y="84.1">4</text>
<text x="171.8" y="88.7">21</text>
<text x="171.8" y="86.1">46</text>
<text x="202.2" y="88.7">31</text>
<text x="202.2" y="86.1">30</text>
<text x="353.3" y="85.6" transform="rotate(-90 353.3 85.6)">2</text>
<text x="371.1" y="86.9" transform="rotate(-90 371.1 86.9)">1</text>
<text x="408.4" y="85.7">B</text>
<text x="26.4" y="93.8" transform="rotate(-90 26.4 93.8)">S1</text>
<text x="34" y="93.9" transform="rotate(-90 34 93.9)">A1</text>
<text x="89.2" y="95.8" transform="rotate(-90 89.2 95.8)">2</text>
<text x="171.8" y="91.2">22</text>
<text x="171.8" y="93.8">25</text>
<text x="202.2" y="91.2">32</text>
<text x="202.2" y="93.8">33</text>
<text x="212.9" y="92.1">USB_N</text>
<text x="212.9" y="94.7">USB_P</text>
<text x="323.7" y="95.5">1</text>
<text x="330.5" y="90.7" transform="rotate(-90 330.5 90.7)">3</text>
<text x="353.3" y="95.8" transform="rotate(-90 353.3 95.8)">2</text>
<text x="364.1" y="91.7">4</text>
<text x="371.1" y="94.5" transform="rotate(-90 371.1 94.5)">5</text>
<text x="398.9" y="95">6</text>
<text x="171.8" y="96.3">26</text>
<text x="171.8" y="98.8">27</text>
<text x="171.8" y="101.4">28</text>
<text x="202.2" y="96.3">34</text>
<text x="202.2" y="98.8">37</text>
<text x="202.2" y="101.4">38</text>
<text x="330.5" y="98.3" transform="rotate(-90 330.5 98.3)">2</text>
<text x="346.5" y="100.6">1</text>
<text x="398.9" y="100.1">4</text>
<text x="398.9" y="97.6">5</text>
<text x="183.9" y="106.4" transform="rotate(-90 183.9 106.4)">23</text>
<text x="186.4" y="106.4" transform="rotate(-90 186.4 106.4)">35</text>
<text x="189" y="106.4" transform="rotate(-90 189 106.4)">47</text>
<text x="191.5" y="105.9" transform="rotate(-90 191.5 105.9)">8</text>
<text x="353.3" y="103.4" transform="rotate(-90 353.3 103.4)">3</text>
<text x="386.7" y="106.1">C245_JUNC</text>
<text x="398.9" y="107.7">1</text>
<text x="398.9" y="105.2">2</text>
<text x="398.9" y="102.7">3</text>
<text x="296.9" y="109.1" transform="rotate(-90 296.9 109.1)">2</text>
<text x="300.5" y="111.5">4</text>
<text x="287.8" y="114.1">1</text>
<text x="300.5" y="116.6">3</text>
<text x="327.2" y="117.5">C245_JUNC</text>
<text x="296.9" y="120.5" transform="rotate(-90 296.9 120.5)">5</text>
<text x="10.4" y="135.7">C</text>
<text x="408.4" y="135.7">C</text>
<text x="355.8" y="164.9">1</text>
<text x="355.8" y="167.4">2</text>
<text x="355.8" y="170">3</text>
<text x="355.8" y="172.5">4</text>
<text x="102.6" y="178.8" transform="rotate(-90 102.6 178.8)">23</text>
<text x="105.2" y="178.8" transform="rotate(-90 105.2 178.8)">21</text>
<text x="112.8" y="178.8" transform="rotate(-90 112.8 178.8)">22</text>
<text x="115.3" y="178.8" transform="rotate(-90 115.3 178.8)">24</text>
<text x="355.8" y="175">5</text>
<text x="355.8" y="177.6">6</text>
<text x="10.4" y="185.7">D</text>
<text x="266.4" y="183.4" transform="rotate(-90 266.4 183.4)">1</text>
<text x="355.8" y="180.1">7</text>
<text x="355.8" y="182.7">8</text>
<text x="355.8" y="185.2">9</text>
<text x="408.4" y="185.7">D</text>
<text x="89.2" y="191.6">18</text>
<text x="127.3" y="187.7">16</text>
<text x="127.8" y="190.3">9</text>
<text x="275.1" y="189">2</text>
<text x="355.3" y="187.7">10</text>
<text x="355.3" y="190.3">11</text>
<text x="89.7" y="196.6">1</text>
<text x="127.3" y="197.9">14</text>
<text x="127.3" y="192.8">15</text>
<text x="127.3" y="195.4">20</text>
<text x="266.4" y="196.1" transform="rotate(-90 266.4 196.1)">3</text>
<text x="355.3" y="192.8">12</text>
<text x="355.3" y="195.4">13</text>
<text x="355.3" y="197.9">14</text>
<text x="89.7" y="199.2">2</text>
<text x="89.7" y="201.7">4</text>
<text x="127.3" y="203">11</text>
<text x="127.3" y="200.4">17</text>
<text x="89.2" y="209.3">13</text>
<text x="89.7" y="204.3">5</text>
<text x="127.8" y="205.5">7</text>
<text x="127.8" y="208.1">8</text>
<text x="89.2" y="211.9">12</text>
<text x="127.3" y="210.6">19</text>
<text x="127.8" y="213.1">6</text>
<text x="109" y="216.9" transform="rotate(-90 109 216.9)">10</text>
<text x="10.4" y="235.7">E</text>
<text x="408.4" y="235.7">E</text>
<text x="10.5" y="285.7">F</text>
<text x="35" y="286.7">1</text>
<text x="85" y="286.7">2</text>
<text x="135" y="286.7">3</text>
<text x="185" y="286.7">4</text>
<text x="235" y="286.7">5</text>
<text x="285" y="286.7">6</text>
<text x="335" y="286.7">7</text>
<text x="385" y="286.7">8</text>
<text x="408.5" y="285.7">F</text>
</g>
<g font-size="1.8" fill="#008484">
<text x="36" y="20.5">VBUS</text>
<text x="143.6" y="19.2">+3V3</text>
<text x="182.4" y="21.7">+3V3</text>
<text x="39.8" y="26.2">R1</text>
<text x="40" y="28.5">560k</text>
<text x="84.3" y="24.3">VBUS</text>
<text x="96.2" y="27.4">AP2204R-3.3</text>
<text x="100.5" y="25.1">U2</text>
<text x="115.1" y="24.3">+3V3</text>
<text x="31.1" y="33.8">C2</text>
<text x="39.8" y="32.6">R2</text>
<text x="40" y="34.9">100k</text>
<text x="96.8" y="31.2">VIN</text>
<text x="101.5" y="31.2">VOUT</text>
<text x="102.2" y="35.3" transform="rotate(-90 102.2 35.3)">GND</text>
<text x="138.1" y="32.3">key2</text>
<text x="138.4" y="30">SW2</text>
<text x="31.9" y="36.2">0.1F</text>
<text x="89.5" y="36.4">C1</text>
<text x="90.6" y="38.7">1F 25V</text>
<text x="120" y="36.4">C4</text>
<text x="121" y="38.7">1F 25V</text>
<text x="174.5" y="41.3">BOOT0</text>
<text x="174.5" y="36.2">NRST</text>
<text x="184.8" y="38.4" transform="rotate(-90 184.8 38.4)">VBAT</text>
<text x="187.3" y="37.3" transform="rotate(-90 187.3 37.3)">VDD</text>
<text x="189.9" y="37.3" transform="rotate(-90 189.9 37.3)">VDD</text>
<text x="192.4" y="38.6" transform="rotate(-90 192.4 38.6)">VDDA</text>
<text x="194.9" y="40.1" transform="rotate(-90 194.9 40.1)">VDDIO2</text>
<text x="26.1" y="43.2">GND</text>
<text x="36.3" y="43.2">GND</text>
<text x="148" y="46.4">R5</text>
<text x="174.5" y="46.4">PF0</text>
<text x="367.5" y="44.6">VBUS</text>
<text x="25.3" y="53.4">USB_C_Receptacle_USB2.0</text>
<text x="36" y="51.1">J1</text>
<text x="51.3" y="53.5">VBUS</text>
<text x="99.8" y="48.3">GND</text>
<text x="148.3" y="48.7">2k37</text>
<text x="174.5" y="48.9">PF1</text>
<text x="229.9" y="52.2">+3V3</text>
<text x="349" y="50.7">SI8540</text>
<text x="350.7" y="48.3">U7</text>
<text x="364.1" y="48.8">R20</text>
<text x="364.8" y="51.1">33</text>
<text x="38.5" y="57.8">VBUS</text>
<text x="144.2" y="58.5">GND</text>
<text x="174.5" y="54">PC13</text>
<text x="174.5" y="56.6">PC14</text>
<text x="174.5" y="59.1">PC15</text>
<text x="320.8" y="57.7">0.1F</text>
<text x="321.8" y="55.4">C22</text>
<text x="333.2" y="55.4">R8</text>
<text x="333.4" y="57.7">2k37</text>
<text x="346.5" y="59.1">GND</text>
<text x="346.5" y="56.6">SHDN</text>
<text x="346.5" y="54">OUT</text>
<text x="353.5" y="54">RG1</text>
<text x="353.5" y="59.1">RG2</text>
<text x="371.3" y="55.4">R22</text>
<text x="371.4" y="57.7">10m</text>
<text x="39.9" y="62.9">CC1</text>
<text x="39.9" y="65.4">CC2</text>
<text x="174.5" y="64.2">PB0</text>
<text x="198" y="64.2">PA0</text>
<text x="224.5" y="65.4">key1</text>
<text x="224.7" y="63.1">SW1</text>
<text x="325.8" y="63.5">GNDGND</text>
<text x="341.1" y="63.5">GND</text>
<text x="364.1" y="61.9">R21</text>
<text x="364.8" y="64.2">33</text>
<text x="81.6" y="70.9">USBLC6-4SC6</text>
<text x="85.9" y="68.7">+3V3</text>
<text x="86.5" y="68.6">U1</text>
<text x="130.4" y="70">+3V3</text>
<text x="174.5" y="66.7">PB1</text>
<text x="174.5" y="69.3">PB2</text>
<text x="174.5" y="71.8">PB3</text>
<text x="198" y="66.7">PA1</text>
<text x="198" y="69.3">PA2</text>
<text x="198" y="71.8">PA3</text>
<text x="41.1" y="75.6">D+</text>
<text x="87.4" y="77.4" transform="rotate(-90 87.4 77.4)">VBUS</text>
<text x="174.5" y="74.3">PB4</text>
<text x="174.5" y="76.9">PB5</text>
<text x="198" y="74.3">PA4</text>
<text x="198" y="76.9">PA5</text>
<text x="326.9" y="75.1">VBUS</text>
<text x="349.7" y="72.5">VBUS</text>
<text x="379.7" y="73.2">C23</text>
<text x="380.1" y="75.5">1000µF</text>
<text x="393.7" y="73.2">C24</text>
<text x="394.1" y="75.5">1000µF</text>
<text x="41.1" y="78.1">D+</text>
<text x="76" y="82.3">IO1</text>
<text x="96.4" y="82.3">IO2</text>
<text x="126" y="82">2k37</text>
<text x="133.6" y="82">2k37</text>
<text x="141.2" y="82">2k37</text>
<text x="174.5" y="79.4">PB6</text>
<text x="174.5" y="82">PB7</text>
<text x="198" y="79.4">PA6</text>
<text x="198" y="82">PA7</text>
<text x="331" y="82.1">R12</text>
<text x="354.3" y="80.8">Q3</text>
<text x="354.7" y="83.1">SS8050</text>
<text x="375.4" y="81.3">GND</text>
<text x="389.3" y="81.3">GND</text>
<text x="27.3" y="89.2" transform="rotate(-90 27.3 89.2)">SHIELD</text>
<text x="34.9" y="89.2" transform="rotate(-90 34.9 89.2)">GND</text>
<text x="38.7" y="85.8">SBU1</text>
<text x="38.7" y="88.3">SBU2</text>
<text x="76" y="87.4">IO1</text>
<text x="96.4" y="87.4">IO2</text>
<text x="127.9" y="84.3">R3</text>
<text x="135.5" y="84.3">R4</text>
<text x="143.1" y="84.3">R6</text>
<text x="174.5" y="89.6">PB10</text>
<text x="174.5" y="84.5">PB8</text>
<text x="174.5" y="87">PB9</text>
<text x="197" y="89.6">PA10</text>
<text x="198" y="84.5">PA8</text>
<text x="198" y="87">PA9</text>
<text x="316.4" y="89.4">R9</text>
<text x="331.1" y="84.4">2k37</text>
<text x="356.5" y="85.6">R19</text>
<text x="357.1" y="87.9">20</text>
<text x="372.6" y="89.5">DMP3017SFG</text>
<text x="174.5" y="92.1">PB11</text>
<text x="174.5" y="94.7">PB12</text>
<text x="197" y="92.1">PA11</text>
<text x="197" y="94.7">PA12</text>
<text x="273.6" y="93">2k37</text>
<text x="274" y="90.7">R14</text>
<text x="290.1" y="96">750k</text>
<text x="290.5" y="93.4">R15</text>
<text x="315.5" y="91.8">2k37</text>
<text x="331.4" y="93.5">Q1</text>
<text x="331.8" y="95.8">SS8050</text>
<text x="335.8" y="93.5">2k37</text>
<text x="336.2" y="91.1">R25</text>
<text x="372.3" y="92">Q2</text>
<text x="383.1" y="95.9">4.7u</text>
<text x="383.8" y="93.6">L1</text>
<text x="87.4" y="97.2" transform="rotate(-90 87.4 97.2)">GND</text>
<text x="174.5" y="97.2">PB13</text>
<text x="174.5" y="99.7">PB14</text>
<text x="197" y="97.2">PA13</text>
<text x="197" y="99.7">PA14</text>
<text x="287.9" y="99.8">C16</text>
<text x="354.3" y="98.5">Q4</text>
<text x="354.5" y="100.8">BC807</text>
<text x="32.3" y="102.3">GND</text>
<text x="85.8" y="102.9">GND</text>
<text x="174.5" y="102.3">PB15</text>
<text x="184.8" y="103.7" transform="rotate(-90 184.8 103.7)">VSS</text>
<text x="187.3" y="103.7" transform="rotate(-90 187.3 103.7)">VSS</text>
<text x="189.9" y="103.7" transform="rotate(-90 189.9 103.7)">VSS</text>
<text x="192.4" y="103.7" transform="rotate(-90 192.4 103.7)">VSSA</text>
<text x="197" y="102.3">PA15</text>
<text x="290.6" y="103.6">18p</text>
<text x="295.1" y="102.9">GND</text>
<text x="327.1" y="104.2">GND</text>
<text x="371.8" y="103.7">D3</text>
<text x="372.6" y="106">B140-E3</text>
<text x="192.4" y="108.7">STM32F072C8Tx</text>
<text x="198.3" y="111.2">U4</text>
<text x="288.4" y="111.1">U5</text>
<text x="307.9" y="112.5">2k37</text>
<text x="308.3" y="109.9">R16</text>
<text x="321.4" y="113.9">C17</text>
<text x="350" y="109.3">GND</text>
<text x="386.5" y="108.8">GND</text>
<text x="397.7" y="110.8">C245</text>
<text x="398.9" y="113.1">J3</text>
<text x="91" y="118.2">+3V3</text>
<text x="182.3" y="116.9">GND</text>
<text x="284.9" y="120">OPA340NA</text>
<text x="297.8" y="118" transform="rotate(-90 297.8 118)">V+</text>
<text x="298.6" y="117.5">+</text>
<text x="307.9" y="117.6">100k</text>
<text x="308.3" y="115">R17</text>
<text x="321.3" y="116.2">DNP</text>
<text x="386.4" y="117.1">JUNC_N</text>
<text x="388.2" y="114.7">NT1</text>
<text x="367.7" y="120.7">GND</text>
<text x="95.8" y="130.4">C3</text>
<text x="108.5" y="130.4">C5</text>
<text x="121.2" y="130.4">C6</text>
<text x="133.9" y="130.4">C7</text>
<text x="146.6" y="130.4">C8</text>
<text x="159.4" y="130.4">C10</text>
<text x="170.8" y="130.4">C9</text>
<text x="183.5" y="130.4">C11</text>
<text x="294.7" y="126.9">+3V3</text>
<text x="96.7" y="132.7">0.1F</text>
<text x="109.4" y="132.7">0.1F</text>
<text x="122.1" y="132.7">0.1F</text>
<text x="134.8" y="132.7">0.1F</text>
<text x="147.5" y="132.7">0.1F</text>
<text x="160.2" y="132.7">0.1F</text>
<text x="171.8" y="132.7">1F 25V</text>
<text x="184.5" y="132.7">1F 25V</text>
<text x="30" y="138.6">+3V3</text>
<text x="90.9" y="144.8">GND</text>
<text x="29.9" y="152.4">GND</text>
<text x="95.8" y="155.8" transform="rotate(-90 95.8 155.8)">1F 25V</text>
<text x="93.5" y="156.8" transform="rotate(-90 93.5 156.8)">C19</text>
<text x="113.5" y="160.2">VBUS</text>
<text x="352.5" y="160.8">C14</text>
<text x="86.3" y="167.2" transform="rotate(-90 86.3 167.2)">GND GND</text>
<text x="128.3" y="167" transform="rotate(-90 128.3 167)">GND</text>
<text x="327.2" y="166.5">+3V3</text>
<text x="353.4" y="163.2">1F 25V</text>
<text x="95.7" y="171.6" transform="rotate(-90 95.7 171.6)">C20</text>
<text x="111.3" y="172.9">+3V3</text>
<text x="118.8" y="172.6" transform="rotate(-90 118.8 172.6)">0.1F</text>
<text x="121.1" y="171.6" transform="rotate(-90 121.1 171.6)">C21</text>
<text x="339.8" y="168.5">C12</text>
<text x="340.7" y="170.8">1F 25V</text>
<text x="83" y="179.2">VBUS</text>
<text x="93.4" y="175" transform="rotate(-90 93.4 175)">1F 25V</text>
<text x="229.4" y="177.9">+3V3</text>
<text x="346.4" y="175.5">+3V3</text>
<text x="113.7" y="184.8" transform="rotate(-90 113.7 184.8)">VSYS</text>
<text x="116.2" y="183.9" transform="rotate(-90 116.2 183.9)">VDD</text>
<text x="281.6" y="184.7">R18</text>
<text x="322.8" y="181.1">2k37</text>
<text x="323.6" y="183.4">R10</text>
<text x="330.4" y="181.1">2k37</text>
<text x="331.2" y="183.4">R13</text>
<text x="338" y="181.1">2k37</text>
<text x="338.9" y="183.4">R24</text>
<text x="346.4" y="183.1">+3V3</text>
<text x="347.1" y="181.2">GND</text>
<text x="361.6" y="181.3">J2</text>
<text x="361.9" y="183.6">OLED_64x32</text>
<text x="79" y="187.4">2k37</text>
<text x="79.8" y="189.7">R23</text>
<text x="103.5" y="189.3" transform="rotate(-90 103.5 189.3)">VREG_2V7</text>
<text x="106" y="189.3" transform="rotate(-90 106 189.3)">VREG_1V2</text>
<text x="112.9" y="188.6">VBUS_EN_SNK</text>
<text x="120.5" y="191.2">DISCH</text>
<text x="238.2" y="191.1">C18</text>
<text x="238.9" y="188.8">0.1F</text>
<text x="243.4" y="191.1">MCP9700AT-ETT</text>
<text x="255.9" y="188.8">U6</text>
<text x="269.4" y="189.9">Vout</text>
<text x="281.3" y="187">2k37</text>
<text x="92.5" y="197.5">CC1DB</text>
<text x="92.5" y="192.4">VBUS_VS_DISCH</text>
<text x="114.7" y="196.3">POWER_OK2</text>
<text x="121.6" y="193.7">GPIO</text>
<text x="267.3" y="193.3" transform="rotate(-90 267.3 193.3)">GND Vdd</text>
<text x="92.5" y="200.1">CC1</text>
<text x="92.5" y="202.6">CC2</text>
<text x="114.7" y="198.8">POWER_OK3</text>
<text x="117.3" y="201.3">A_B_SIDE</text>
<text x="118.7" y="203.9">ATTACH</text>
<text x="229.3" y="202">GND</text>
<text x="332" y="202.8">R11</text>
<text x="341" y="201.5">C13</text>
<text x="342" y="203.8">1F 25V</text>
<text x="352.5" y="201.5">C15</text>
<text x="353.4" y="203.8">1F 25V</text>
<text x="92.5" y="205.1">CC2DB</text>
<text x="122.3" y="209">SDA</text>
<text x="122.5" y="206.4">SCL</text>
<text x="332.1" y="205.1">560k</text>
<text x="83.8" y="211.7" transform="rotate(-90 83.8 211.7)">GND</text>
<text x="92.5" y="212.8">ADDR0</text>
<text x="92.5" y="210.2">ADDR1</text>
<text x="109.9" y="213.7" transform="rotate(-90 109.9 213.7)">GND</text>
<text x="120.1" y="211.5">ALERT</text>
<text x="120.1" y="214">RESET</text>
<text x="328.4" y="210.9">GND</text>
<text x="336" y="210.9">GND</text>
<text x="347.4" y="210.9">GND</text>
<text x="110" y="217.9">STUSB4500QTR</text>
<text x="115.7" y="220.4">U3</text>
<text x="127.2" y="216.6">2k37</text>
<text x="129.2" y="218.9">R7</text>
<text x="107.4" y="222.3">GND</text>
<text x="131.5" y="226.1">GND</text>
</g>
<text font-size="1.6" fill="#840000" x="68.7" y="88.3">USB_N</text>
<g font-size="1.4" fill="#008484">
<text x="42.3" y="138">P1</text>
<text x="35.3" y="142.8">VCC</text>
<text x="39" y="139.9">TC2030-CTX</text>
<text x="42.9" y="142.8">SWDIO/TMS</text>
<text x="35.3" y="145.3">RESET</text>
<text x="35.3" y="147.9">GND</text>
<text x="42.6" y="145.3">SWCLK/TCK</text>
<text x="44.3" y="147.9">SWO/TDO</text>
</g>
<g font-size="1.4" fill="#840000">
<text x="32.6" y="142">1</text>
<text x="53" y="142">2</text>
<text x="32.6" y="144.6">3</text>
<text x="32.6" y="147.1">5</text>
<text x="53" y="144.6">4</text>
<text x="53" y="147.1">6</text>
</g>
</svg>
